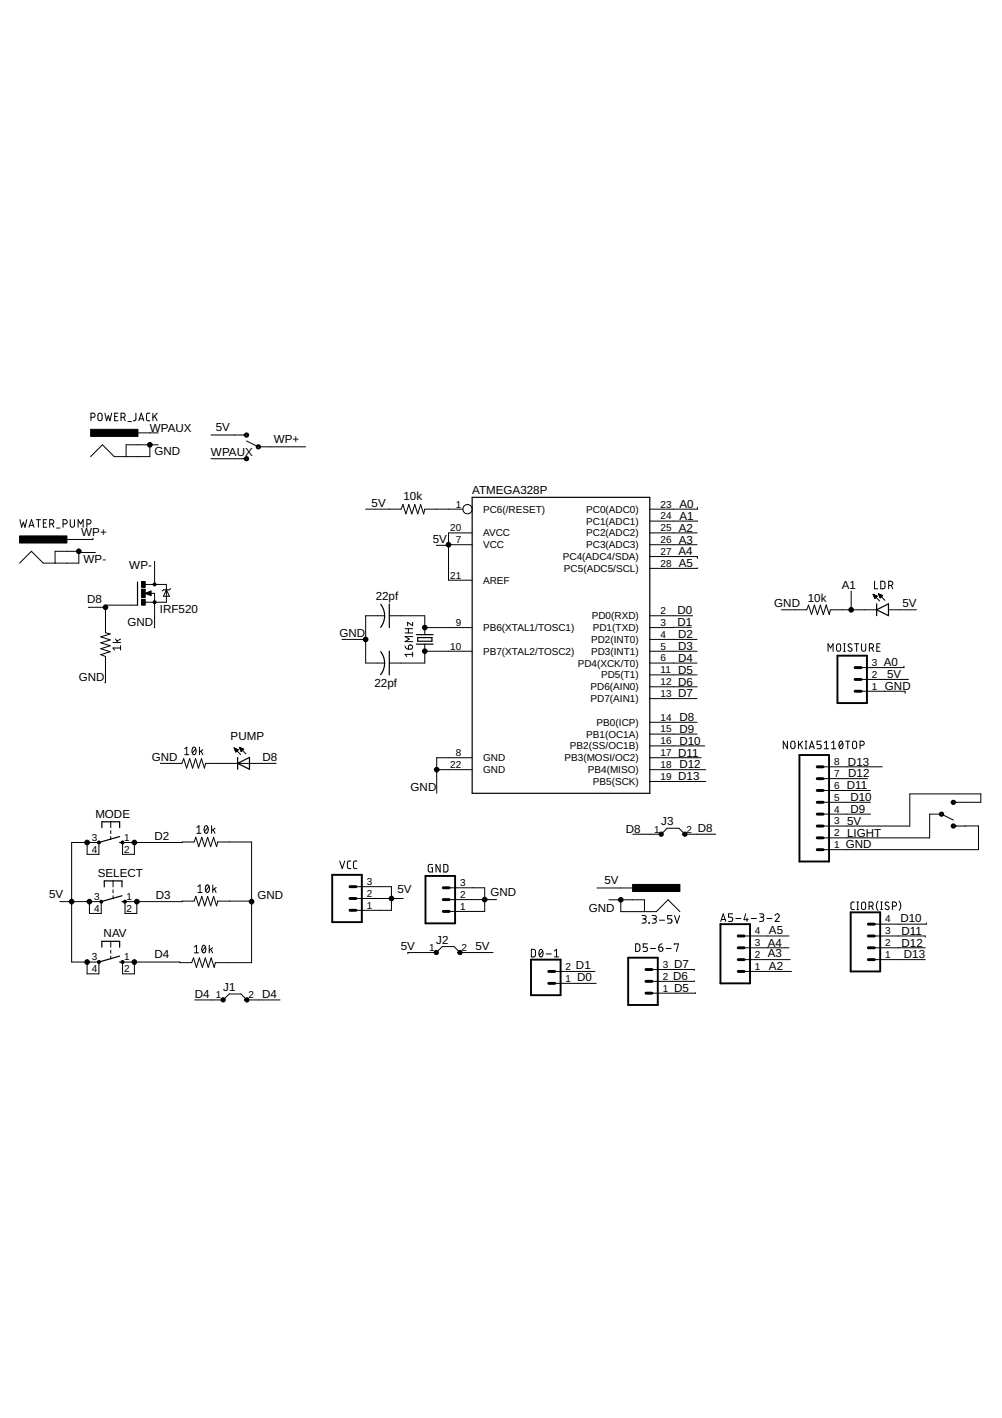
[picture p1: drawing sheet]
<svg xmlns="http://www.w3.org/2000/svg" width="210mm" height="297mm" viewBox="0 0 210 297" stroke-linecap="round" stroke-linejoin="round" font-family="sans-serif">
<g fill="none" stroke="#000" stroke-width=".21">
<path d="M19 87.4h.5a.43 .43 0 0 0 .4-.4 .43 .43 0 0 0-.4-.4h-.5v1.5M20.6 86.7l.4-.1 .3 .1 .1 1a.44 .44 0 0 1-.4 .4 .44 .44 0 0 1-.5-.4zM22 86.6l.3 1.5 .4-1 .3 1 .4-1.5M24 87.2h.6M24.7 86.6h-.7v1.5h.7M25.4 87.4h.4a.43 .43 0 0 0 .4-.4 .43 .43 0 0 0-.4-.4h-.4v1.5M25.9 87.4l.3 .7M26.8 88.3h.7M28.5 86.6l-.1 1.3-.5 .2M28.9 90.7h4.2M29.1 88.1l.5-1.5 .5 1.5M29.2 87.7h.8"/>
<path d="M31.4 86.6h-.5l-.2 .3v1l.2 .2h.5M31.4 93.2v2.5h-7.5l-2.4-2.5-2.5 2.5M32 86.6v1.5M32.4 87.2l.5 .9M32.9 86.6l-.9 .9M33.1 93.2h-6.7v2.5M44.2 96.1h7.4M44.2 91.1h7.4M51.6 92.4l2.5 1.2h9.9M4.1 118l2.5-2.5 2.5 2.5h7.4v-2.5h-5v2.5M4.2 108.9l.3 1.5 .4-1 .3 1 .4-1.5M6.1 110.4l.5-1.5 .5 1.5"/>
<path d="M6.2 110h.8M7.6 108.9h.9M8 108.9v1.5M9.1 109.6h.5M9.8 108.9h-.7v1.5h.7M10.4 109.7h.4a.44 .44 0 0 0 .5-.4 .44 .44 0 0 0-.5-.4h-.4v1.5M10.9 109.7l.4 .7M11.9 110.6h.7M13.2 109.7h.5a.44 .44 0 0 0 .4-.4 .44 .44 0 0 0-.4-.4h-.5v1.5M14.7 108.9v1.1a.44 .44 0 0 0 .5 .4 .44 .44 0 0 0 .4-.4v-1.1M16.4 110.4v-1.5l.5 .8 .5-.8v1.5M16.5 115.7h3.5"/>
<path d="M18.2 109.7h.4a.45 .45 0 0 0 .5-.4 .45 .45 0 0 0-.5-.4h-.4v1.5M19.5 112.8v.2h-5.5M32.4 117.6v4.8M76.6 106.7h7.4l.4-1 .6 2 .6-2 .7 2 .6-2 .6 2 .6-2 .7 2 .2-1h8M91.4 114.2h2.6M94 114.1h4.9M98.9 111.6h-4.9v9.9h4.9M136.1 114.1h9.9M136.1 111.6h9.9M136.1 116.6h10v.4M136.1 109.2h10M146.1 119v.1h-10"/>
<path d="M146.1 106.3v.4h-10M22.1 127.2l-3.5 .1M23.7 134.6h1.6M24.2 133.9l.5 .7M25.3 135.7h-1.6l.3 .5M25.3 135.3v.9M25.3 133.9l-.8 .4M28.8 126.8h-6.7v5.7l1 .3-2 .6 2 .6-2 .7 2 .6-2 .6 2 .6-2 .6 1 .4v5.5h-.2M30.4 124.3l1.2-.5v1zM30.4 122.4h4.5v3.8h-4.5M31.5 124.3h.9l-.1 7.2M34.9 123.5l.6 1.4h-1.3z"/>
<path d="M35.7 123.3l-.2 .2h-1.3l-.2 .3M71.6 133.9h5M80.6 129h-4v9.9h4M81.6 129h7.4v3.9M84.9 135.3l.1 .4 .6 .3M84.9 132.6h1.5M84.9 131.7h1.5M85.6 131.7v.9M85.7 135.2a.46 .46 0 0 1 .7 .2 .46 .46 0 0 1-.4 .6h-.4zM86.4 137.1h-1.5l.3 .4M86.4 130.4v.7l-1-.7v.7M86.4 136.6v.9"/>
<path d="M86.4 133.3h-1.5l.8 .6-.8 .5h1.5M89 136.4h9.9M89 131.5h9.9M89 134.9v4h-7.4M136.1 136.4h9.9M136.1 138.9h9.9M136.1 133.9h9.9M136.1 129h8.9M144.8 131.4l-8.7 .1M145 129h.1M163.7 127.7h5.3l.4-1 .6 2 .6-2 .6 2 .7-2 .6 2 .6-2 .6 2 .2-1h9.7M173.5 136.4v-1.5l.5 .8 .5-.8v1.5"/>
<path d="M175.4 135l.3-.1 .3 .1 .1 1a.43 .43 0 0 1-.4 .4 .43 .43 0 0 1-.5-.4zM176.7 136.4h.4M176.7 134.9h.4M176.9 134.9v1.5M178.3 123.8v3.9M178.4 135a.39 .39 0 0 0-.6-.1 .39 .39 0 0 0 0 .6l.5 .3a.39 .39 0 0 1 .1 .6 .39 .39 0 0 1-.6-.1l-.2-.1M179 134.9h.9M179.5 134.9v1.5M180.5 134.9v1.1a.44 .44 0 0 0 .4 .4 .44 .44 0 0 0 .5-.4v-1.1M182.1 135.7h.5a.45 .45 0 0 0 .4-.4 .45 .45 0 0 0-.4-.4h-.5v1.5M182.6 135.7l.4 .7M182.9 124.5l1.4 1.4"/>
<path d="M182.9 124.5l.9 .4-.5 .5zM182.9 124.6h.1M183 124.7h.3M183 124.8h.6M183.1 124.9h.6M183.1 125h.5M183.2 125.1h.3M183.2 121.8v1.5h.7M183.2 125.3h.2M183.7 135.6h.5M184 124.4l1.4 1.4M184 124.4l.9 .4-.5 .5z"/>
<path d="M184 124.4h.1M184.1 124.6h.3M184.1 124.7h.6M184.2 124.8h.6M184.2 124.9h.5M184.3 125h.3M184.3 125.1h.2M184.4 134.9h-.7v1.5h.7M184.5 121.8h.6l.3 .2v.9l-.3 .4h-.6zM186.1 127.7h5.9M186.2 122.6h.4a.44 .44 0 0 0 .4-.4 .44 .44 0 0 0-.4-.4h-.4v1.5M186.7 122.6l.3 .7"/>
<path d="M189.4 139.5v.3h-9M33.7 159.9h4.4l.4-1 .6 2 .6-2 .6 2 .7-2 .6 2 .6-2 .6 2 .3-1h14.7M38.7 156.9l.4-.4v1.6M38.7 158.1h.9M40.4 156.6l.2-.1a.93 .93 0 0 1 0 1.6 .99 .99 0 0 1-.2-1.5zM41 156.9l-.7 .9M41.8 156.5v1.6M42.1 157.4l.4 .7M42.5 157l-.7 .6M49 156.7l1.4 1.4M49 156.7l.9 .4-.5 .4zM49.1 156.7h.1"/>
<path d="M49.1 156.9h.3M49.2 157h.5M49.2 157.1h.7M49.3 157.2h.5M49.3 157.3h.3M49.4 157.4h.1M50.2 156.6l1.3 1.3M50.2 156.6l.8 .3-.5 .5zM50.2 156.6h.1M50.2 156.7h.4M50.3 156.9h.6M50.3 157h.7"/>
<path d="M50.4 157.1h.5M50.4 157.2h.3M50.5 157.3h.1M98.9 158.7h-7.4v7.5M136.1 158.7h10.8M136.1 156.3h11.5M136.1 153.8h9.9M136.1 151.3h9.9M136.1 146.3h9.9M136.1 143.9h9.9M136.1 141.4h9.9M165 155.3v1.5l-.9-1.5v1.5"/>
<path d="M165.8 155.4l.3-.1 .3 .1 .1 1a.44 .44 0 0 1-.4 .4 .44 .44 0 0 1-.4-.4zM167.3 155.3v1.5M167.6 155.9l.5 .9M168.1 155.3l-.8 .9M168.7 156.8h.3M168.7 155.3h.3M168.8 155.3v1.5M169.5 156.8l.6-1.5 .5 1.5M169.7 156.4h.8M172 155.3h-.8v.7h.5a.46 .46 0 0 1 .3 .4 .46 .46 0 0 1-.3 .4h-.5M172.7 156.8h.8M172.7 155.6l.4-.3v1.5"/>
<path d="M174.2 156.8h.9M174.2 155.6l.4-.3v1.5M175.9 155.4l.3-.1a.93 .93 0 0 1 0 1.5 1.03 1.03 0 0 1-.3-1.4zM176.5 155.6l-.7 .9M177.1 155.3h.9M177.6 155.3v1.5M178.7 155.4l.3-.1 .3 .1 .2 1a.43 .43 0 0 1-.5 .4 .43 .43 0 0 1-.4-.4zM180.2 156.1h.4a.43 .43 0 0 0 .5-.4 .43 .43 0 0 0-.5-.4h-.4v1.5M180.4 144.8h9.2v.4M180.4 142.3h9.9M18.2 176.5v2.5h2.5v-2.5h-5.7v25h5.7v2.5h-2.5v-2.5M23.2 172.1v1.3"/>
<path d="M23.2 174v.6M23.2 175.2v.7M28.2 176.5v2.5h-2.5v-2.5l15-.1 .3-1 .6 2 .7-2 .6 2 .6-2 .6 2 .6-2 .7 2 .2-1h7.1v25.3h-7.6l-.2 .9-.7-1.9-.6 1.9-.6-1.9-.6 1.9-.6-1.9-.7 1.9-.6-1.9-.3 1h-2.5v-.2h-12v2.5h2.5v-2.5M41.2 173.3l.5-.3v1.6M41.2 174.6h.9M42.9 173.1l.3-.1a.96 .96 0 0 1 0 1.6 .99 .99 0 0 1-.3-1.5zM43.5 173.3l-.7 .9M44.3 173v1.6M44.6 173.8l.4 .8M45 173.5l-.7 .5M91.5 161.2h7.4M132.6 174.8h5.9l1.3-1.3h2.4l1.3 1.3h6.4"/>
<path d="M136.1 163.7h11.7M136.1 161.2h11.7M172.4 170.5h10M172.4 168.1h10M172.4 165.6h10M172.4 160.6h12.4M181.7 163.1h-9.3M199.7 173h5.3v5h-32.6M199.7 171.8l-2.5-1.3h-2.4v5h-22.4M199.7 168.1h5.8v-1.8h-14.9v6.7h-18.2M202.2 173h.1M12.5 188.9h8.7v2.4h-2.5v-2.4"/>
<path d="M23.2 197.2v1.2M23.2 199.1v.6M23.7 184.5v1.3M23.7 186.4v.6M23.7 187.6v.7M40.7 198.4l.5-.4v1.6M40.7 199.6h.9M41.5 185.7l.4-.3v1.6M41.5 187h.9M42.5 198.1l.2-.1a.93 .93 0 0 1 0 1.6 .99 .99 0 0 1-.2-1.5zM43.1 198.4l-.7 .8M43.2 185.5l.2-.1a.93 .93 0 0 1 0 1.6 1.01 1.01 0 0 1-.2-1.5z"/>
<path d="M43.8 185.7l-.7 .9M43.8 198v1.6M44.2 198.9l.3 .7M44.5 198.5l-.7 .6M44.6 185.4v1.6M44.9 186.2l.4 .8M45.3 185.9l-.7 .5M52.7 188.8h-7.1l-.2 1-.7-2-.6 2-.6-2-.6 2-.6-2-.7 2-.6-2-.3 1-14.5 .1v2.4h2.5v-2.4M71.2 180.4l.5 1.5 .5-1.5M73.5 180.4h-.5l-.2 .3v1l.2 .2h.5M74.6 185.7h7.4v5h-7.4M74.6 188.2h9.9"/>
<path d="M74.8 180.4h-.5l-.3 .3 .1 1 .2 .2h.5M90.6 181.1h-.5l-.4 .2v1l.2 .3 .7 .1v-.9h-.3M92.2 181.1v1.6l-.9-1.6v1.6M93 181.1h.6l.2 .3v1l-.2 .2-.6 .1zM94.1 186h7.4v4.9h-7.4M94.1 188.4h9.9M103.3 199.5h-6.9l-1.3-1.2h-2.5l-1.2 1.2h-6v.3M111.3 198.9h.6l.3 .2v1.1l-.3 .2h-.6zM113.1 199l.2-.1a.93 .93 0 0 1 0 1.5 .99 .99 0 0 1-.2-1.4zM113.7 199.2l-.7 .9M114.4 199.8h1.1M116.1 199.2l.5-.3v1.5"/>
<path d="M125.1 186h7.4M127.6 188.5h7.4v2.5M130 188.5v2.5h7.5l2.5-2.5 2.4 2.5M133.2 197.7h.6l.2 .3v.9l-.2 .4h-.6zM134.5 191.8h.5a.35 .35 0 0 1 .4 .3 .35 .35 0 0 1-.4 .4h-.3M134.9 192.5a.44 .44 0 0 1 .5 .4 .44 .44 0 0 1-.5 .5h-.4M135.6 197.7h-.9v.7h.6a.46 .46 0 0 1 .3 .5 .46 .46 0 0 1-.3 .4h-.6M135.9 193.3l.1 .1zM136.3 198.7h1M136.6 191.8h.5a.35 .35 0 0 1 .4 .3 .35 .35 0 0 1-.4 .4h-.3M137.1 192.5a.44 .44 0 0 1 .4 .4 .44 .44 0 0 1-.4 .5h-.5M138 198.4h.5a.44 .44 0 0 1 .4 .5 .44 .44 0 0 1-.5 .4 .44 .44 0 0 1-.4-.4z"/>
<path d="M138.2 192.8h1M138.7 197.7l-.4 .1-.3 .6M139.5 198.7h1.1M140.8 191.8h-.9v.7h.5a.45 .45 0 0 1 .4 .4 .45 .45 0 0 1-.4 .5h-.5M141.2 197.9v-.2h.9l-.4 1.6M141.3 191.8l.5 1.6 .6-1.6M151 193l.5-1.6 .5 1.6M151.1 192.6h.8M153.5 191.4h-.9v.7h.5a.46 .46 0 0 1 .4 .5 .46 .46 0 0 1-.4 .4h-.5M154.1 192.4h1.1M155.9 198.5h9.4M155.9 196.1h9.4"/>
<path d="M156.2 191.4l-.3 1.3h.8M156.5 192.3v.7M157.4 192.4h1.1M159.1 191.4h.5a.35 .35 0 0 1 .4 .4 .35 .35 0 0 1-.4 .3h-.3M159.6 192.1a.44 .44 0 0 1 .4 .5 .44 .44 0 0 1-.4 .4h-.5M160.7 192.4h1M162.4 191.8a.43 .43 0 0 1 .6-.4 .43 .43 0 0 1 .1 .7l-.7 .9h.9M179 189h-.5l-.2 .3v1l.2 .2h.5M179.5 190.5h.4M179.5 189h.4M179.7 189v1.5M180.6 189.1l.3-.1 .3 .1 .1 1a.43 .43 0 0 1-.4 .4 .43 .43 0 0 1-.4-.4z"/>
<path d="M182.1 189.8h.4a.43 .43 0 0 0 .4-.4 .43 .43 0 0 0-.4-.4h-.4v1.5M182.6 189.8l.3 .7M183.2 198.5h10.6M183.2 196.1h10.6v.2M183.9 188.8a1.5 1.5 0 0 0 0 1.9M184.5 190.5h.3M184.5 189h.3M184.7 189v1.5M186.2 189.1a.39 .39 0 0 0-.6-.1 .39 .39 0 0 0 0 .6l.5 .3a.39 .39 0 0 1 0 .6 .39 .39 0 0 1-.6-.1l-.1-.1M186.9 189.8h.5a.43 .43 0 0 0 .4-.4 .43 .43 0 0 0-.4-.4h-.5v1.5M188.3 188.8a1.5 1.5 0 0 1 0 1.9M194.1 193.3v.3h-10.9"/>
<path d="M23.2 200.3v.6M40.8 209.5h6l1.2-1.3h2.5l1.2 1.3h7M116.1 200.4h.9M116.2 203.5h8.4M116.2 206h8.7M136.6 203.1h8.9v.2M145.5 205.5l-8.9 .1M145.7 208h-9.1M155.9 201h9.6M155.9 203.5h9.9M183.2 201h10.6"/>
<circle cx="97.9" cy="106.7" r=".97"/>
</g>
<path d="M19 89.9h9.9v1.5h-9.9zM4.1 112.3h9.9v1.4h-9.9zM29.7 125.5h.7v1.3h-.7zM29.7 121.8h.7v1.2h-.7zM29.7 123.4h.7v1.8h-.7zM132.5 185.3h9.9v1.5h-9.9z" fill="#000" stroke="#000" stroke-width=".21"/>
<g fill="none" stroke="#000" stroke-width=".25">
<path d="M98.9 104.2h37.2v62h-37.2zM28.8 121.9v4.9M79.8 126.6l.6 1.4 .2 1M79.8 136.5l.6 1.4 .2 1M80.6 129l-.3 1.5-.6 .9M80.6 138.9l-.3 1.5-.6 .9M81.6 126.5v5M81.6 136.4v5M87.2 132.9h3.5M87.2 134.9h3.5M87.5 133.6h3v.7h-3zM183.6 127.7l2.5-1.2v2.5z"/>
<path d="M183.6 126.5v2.5M49.8 159.9l2.5-1.2v2.4zM49.8 158.7v2.4M21.3 173.4v-1.3h3.8v1.3M25.1 176.5h.6M25.1 175.2l-4.4 1.3M21.3 198.4v-1.2h3.8v1.2M21.8 185.8v-1.3h3.7v1.3M25.5 188.9h.7M25.5 187.6l-4.3 1.3M25.1 201.5h.6M25.1 200.3l-4.4 1.2"/>
</g>
<path d="M175.4 137.4h6.2v9.9h-6.2zM167.5 158.2h6.2v22.3h-6.2zM69.6 183.3h6.2v9.9h-6.2zM89.1 183.5h6.2v9.9h-6.2zM150.9 193.6h6.2v12.4h-6.2zM178.2 191.1h6.2v12.4h-6.2zM111.2 201h6.2v7.5h-6.2zM131.6 200.6h6.2v9.9h-6.2z" fill="none" stroke="#000" stroke-width=".4"/>
<g fill="none" stroke="#000" stroke-width=".61">
<path d="M179.1 139.8h1.3M179.1 142.3h1.3M179.1 144.8h1.3M171.2 173h1.2M171.2 175.5h1.2M171.2 178h1.2M171.2 168.1h1.2M171.2 170.5h1.2M171.2 165.6h1.2M171.2 163.1h1.2M171.2 160.6h1.2M73.3 185.7h1.3"/>
<path d="M73.3 188.2h1.3M73.3 190.7h1.3M92.9 186h1.2M92.9 188.4h1.2M92.9 190.9h1.2M154.6 196.1h1.3M154.6 198.5h1.3M181.9 196.1h1.3M181.9 198.5h1.3M181.9 193.6h1.3M115 203.5h1.2M115 206h1.2"/>
<path d="M135.3 203.1h1.3M135.3 205.6h1.3M135.3 208h1.3M154.6 201h1.3M154.6 203.5h1.3M181.9 201h1.3"/>
</g>
<g fill="#000" stroke="#000" stroke-width=".21">
<path d="M51.4 90.8a.45 .45 0 0 1 .6 .1 .45 .45 0 0 1-.3 .7 .45 .45 0 0 1-.5-.5h.2a.25 .25 0 0 1 .3-.2 .25 .25 0 0 1 .1 .4 .25 .25 0 0 1-.4-.1l-.2-.1z" fill-rule="evenodd"/>
<path d="M51.4 95.7a.46 .46 0 0 1 .6 .2 .46 .46 0 0 1-.3 .6 .46 .46 0 0 1-.5-.4h.2a.25 .25 0 0 1 .3-.2 .25 .25 0 0 1 .1 .4 .25 .25 0 0 1-.4-.1l-.2-.1z" fill-rule="evenodd"/>
<path d="M53.8 93.3a.45 .45 0 0 1 .7 .1 .45 .45 0 0 1-.3 .6 .45 .45 0 0 1-.5-.4h.2a.26 .26 0 0 1 .3-.2 .26 .26 0 0 1 .1 .4 .26 .26 0 0 1-.4-.1l-.2-.1z" fill-rule="evenodd"/>
<path d="M138.3 174.3a.45 .45 0 0 1 .6 .3 .45 .45 0 0 1-.3 .6 .45 .45 0 0 1-.5-.4h.5h-.5z" fill-rule="evenodd"/>
<path d="M143.1 174.5a.44 .44 0 0 1 .7 0 .44 .44 0 0 1-.2 .7 .44 .44 0 0 1-.6-.4h.5h-.5z" fill-rule="evenodd"/>
<path d="M197 170.2a.45 .45 0 0 1 .6 .2 .45 .45 0 0 1-.3 .6 .45 .45 0 0 1-.5-.5h.2a.26 .26 0 0 1 .3-.2 .26 .26 0 0 1 .1 .4 .26 .26 0 0 1-.4 0l-.2-.2z" fill-rule="evenodd"/>
<path d="M199.4 172.7a.45 .45 0 0 1 .7 .1 .45 .45 0 0 1-.3 .7 .45 .45 0 0 1-.5-.5h.2a.25 .25 0 0 1 .3-.2 .25 .25 0 0 1 .1 .3 .25 .25 0 0 1-.4 0l-.2-.1z" fill-rule="evenodd"/>
<path d="M199.4 167.7a.45 .45 0 0 1 .7 .2 .45 .45 0 0 1-.3 .6 .45 .45 0 0 1-.5-.4h.2a.25 .25 0 0 1 .3-.3 .25 .25 0 0 1 .1 .4 .25 .25 0 0 1-.4 0l-.2-.1z" fill-rule="evenodd"/>
<path d="M91 199.3a.44 .44 0 0 1 .7 0 .44 .44 0 0 1-.2 .7 .44 .44 0 0 1-.5-.5l.4 .1-.4-.1z" fill-rule="evenodd"/>
<path d="M96 199.3a.44 .44 0 0 1 .7 0 .44 .44 0 0 1-.2 .7 .44 .44 0 0 1-.6-.5h.5h-.5z" fill-rule="evenodd"/>
<path d="M46.4 209.2a.44 .44 0 0 1 .7 0 .44 .44 0 0 1-.2 .7 .44 .44 0 0 1-.6-.4h.5h-.5z" fill-rule="evenodd"/>
<path d="M51.3 209.2a.44 .44 0 0 1 .8 0 .44 .44 0 0 1-.2 .7 .44 .44 0 0 1-.6-.4h.5h-.5z" fill-rule="evenodd"/>
<circle cx="31.4" cy="93.2" r=".49"/>
<circle cx="16.5" cy="115.5" r=".49"/>
<circle cx="94" cy="114.1" r=".49"/>
<circle cx="22.1" cy="127.2" r=".49"/>
<circle cx="32.4" cy="126.2" r=".32"/>
<circle cx="32.4" cy="122.4" r=".32"/>
<circle cx="76.6" cy="133.9" r=".49"/>
<circle cx="89" cy="131.5" r=".49"/>
<circle cx="89" cy="136.4" r=".49"/>
<circle cx="178.3" cy="127.7" r=".49"/>
<circle cx="18.2" cy="176.5" r=".49"/>
<circle cx="20.7" cy="176.5" r=".32"/>
<circle cx="25.7" cy="176.5" r=".32"/>
<circle cx="28.2" cy="176.5" r=".49"/>
<circle cx="91.5" cy="161.2" r=".49"/>
<circle cx="15" cy="188.9" r=".49"/>
<circle cx="18.7" cy="188.9" r=".49"/>
<circle cx="21.2" cy="188.9" r=".32"/>
<circle cx="26.2" cy="188.9" r=".32"/>
<circle cx="28.7" cy="188.9" r=".49"/>
<circle cx="52.7" cy="188.9" r=".49"/>
<circle cx="82" cy="188.2" r=".49"/>
<circle cx="101.5" cy="188.4" r=".49"/>
<circle cx="130" cy="188.5" r=".49"/>
<circle cx="18.2" cy="201.5" r=".49"/>
<circle cx="20.7" cy="201.5" r=".32"/>
<circle cx="25.7" cy="201.5" r=".32"/>
<circle cx="28.2" cy="201.5" r=".49"/>
</g>
<path d="M31.5 124l-.9 .3 .9 .2v-.2h-.2" fill="none" stroke="#000" stroke-width=".32"/>
<g font-size="2.4">
<text x="31.4" y="90.4">WPAUX</text>
<text x="32.4" y="95.4">GND</text>
<text x="44.2" y="95.6">WPAUX</text>
<text x="45.2" y="90.4">5V</text>
<text x="57.3" y="92.9">WP+</text>
<text x="77.8" y="106.2">5V</text>
<text x="84.5" y="104.7">10k</text>
<text x="98.9" y="103.4">ATMEGA328P</text>
<text x="142.3" y="106.5">A0</text>
<text x="17" y="112.3">WP+</text>
<text x="90.7" y="113.7">5V</text>
<text x="142.2" y="111.4">A2</text>
<text x="142.2" y="113.9">A3</text>
<text x="142.3" y="108.9">A1</text>
<text x="17.5" y="118">WP-</text>
<text x="27.1" y="119.2">WP-</text>
<text x="142.1" y="116.3">A4</text>
<text x="142.2" y="118.8">A5</text>
<text x="78.7" y="125.8">22pf</text>
<text x="176.4" y="123.3">A1</text>
<text x="18.2" y="126.4">D8</text>
<text x="26.7" y="131.2">GND</text>
<text x="33.5" y="128.3">IRF520</text>
<text x="141.9" y="131.1">D1</text>
<text x="141.9" y="128.7">D0</text>
<text x="162.2" y="127.2">GND</text>
<text x="169.2" y="126.1">10k</text>
<text x="189.1" y="127.2">5V</text>
<text x="71.1" y="133.4">GND</text>
<text x="142.1" y="136.2">D3</text>
<text x="142.1" y="133.7">D2</text>
<text x="16.5" y="142.8">GND</text>
<text x="78.5" y="143.9">22pf</text>
<text x="142.1" y="143.6">D6</text>
<text x="142.1" y="141.1">D5</text>
<text x="142.1" y="138.7">D4</text>
<text x="185.1" y="139.5">A0</text>
<text x="185.8" y="142.1">5V</text>
<text x="142.1" y="146.1">D7</text>
<text x="185.4" y="144.5">GND</text>
<text x="48.3" y="155.1">PUMP</text>
<text x="142.3" y="153.5">D9</text>
<text x="142.3" y="151.1">D8</text>
<text x="31.8" y="159.4">GND</text>
<text x="55" y="159.4">D8</text>
<text x="142.1" y="158.5">D11</text>
<text x="142.3" y="156">D10</text>
<text x="142.3" y="161">D12</text>
<text x="177.6" y="160.4">D13</text>
<text x="86" y="165.7">GND</text>
<text x="142.1" y="163.4">D13</text>
<text x="177.4" y="165.3">D11</text>
<text x="177.7" y="162.8">D12</text>
<text x="178.1" y="167.8">D10</text>
<text x="20" y="171.3">MODE</text>
<text x="138.5" y="172.9">J3</text>
<text x="177.4" y="172.8">5V</text>
<text x="178.1" y="170.3">D9</text>
<text x="32.4" y="176">D2</text>
<text x="131.1" y="174.5">D8</text>
<text x="146.2" y="174.2">D8</text>
<text x="177.2" y="177.7">GND</text>
<text x="177.4" y="175.2">LIGHT</text>
<text x="20.5" y="183.7">SELECT</text>
<text x="126.6" y="185.2">5V</text>
<text x="10.3" y="188.1">5V</text>
<text x="32.6" y="188.4">D3</text>
<text x="54" y="188.4">GND</text>
<text x="83.2" y="187">5V</text>
<text x="102.8" y="187.7">GND</text>
<text x="123.3" y="191">GND</text>
<text x="21.7" y="196.3">NAV</text>
<text x="91.4" y="197.7">J2</text>
<text x="161.1" y="195.6">A5</text>
<text x="188.6" y="193.1">D10</text>
<text x="188.9" y="195.8">D11</text>
<text x="32.4" y="200.8">D4</text>
<text x="84" y="199">5V</text>
<text x="99.6" y="199">5V</text>
<text x="120.7" y="203">D1</text>
<text x="141.2" y="202.8">D7</text>
<text x="160.8" y="200.5">A3</text>
<text x="160.8" y="198.3">A4</text>
<text x="161.1" y="203.3">A2</text>
<text x="188.9" y="198.3">D12</text>
<text x="189.4" y="200.8">D13</text>
<text x="40.8" y="209">D4</text>
<text x="46.8" y="207.6">J1</text>
<text x="54.9" y="209">D4</text>
<text x="120.9" y="205.5">D0</text>
<text x="141" y="205.2">D6</text>
<text x="141.2" y="207.7">D5</text>
</g>
<g font-size="2.1">
<text x="95.5" y="106.3">1</text>
<text x="101.2" y="107.4">PC6(/RESET)</text>
<text x="122.8" y="107.4">PC0(ADC0)</text>
<text x="138.4" y="106.3">23</text>
<text x="94.3" y="111.3">20</text>
<text x="95.5" y="113.8">7</text>
<text x="101.2" y="112.4">AVCC</text>
<text x="122.8" y="112.4">PC2(ADC2)</text>
<text x="122.8" y="109.9">PC1(ADC1)</text>
<text x="138.4" y="113.8">26</text>
<text x="138.4" y="111.3">25</text>
<text x="138.4" y="108.8">24</text>
<text x="101.2" y="114.9">VCC</text>
<text x="117.9" y="117.3">PC4(ADC4/SDA)</text>
<text x="118.1" y="119.8">PC5(ADC5/SCL)</text>
<text x="122.8" y="114.8">PC3(ADC3)</text>
<text x="138.4" y="118.7">28</text>
<text x="138.4" y="116.2">27</text>
<text x="94.3" y="121.2">21</text>
<text x="101.2" y="122.3">AREF</text>
<text x="95.5" y="131.1">9</text>
<text x="124" y="129.7">PD0(RXD)</text>
<text x="138.4" y="131.1">3</text>
<text x="138.4" y="128.6">2</text>
<text x="94.3" y="136.1">10</text>
<text x="101.2" y="137.2">PB7(XTAL2/TOSC2)</text>
<text x="101.2" y="132.2">PB6(XTAL1/TOSC1)</text>
<text x="123.8" y="137.2">PD3(INT1)</text>
<text x="123.8" y="134.7">PD2(INT0)</text>
<text x="124.2" y="132.2">PD1(TXD)</text>
<text x="138.4" y="136.1">5</text>
<text x="138.4" y="133.6">4</text>
<text x="121" y="139.6">PD4(XCK/T0)</text>
<text x="125.9" y="142.1">PD5(T1)</text>
<text x="138.4" y="143.5">12</text>
<text x="138.4" y="141">11</text>
<text x="138.4" y="138.6">6</text>
<text x="182.7" y="142">2</text>
<text x="182.7" y="139.5">3</text>
<text x="123.7" y="147.1">PD7(AIN1)</text>
<text x="123.7" y="144.6">PD6(AIN0)</text>
<text x="138.4" y="146">13</text>
<text x="182.7" y="144.5">1</text>
<text x="122.8" y="154.5">PB1(OC1A)</text>
<text x="125" y="152">PB0(ICP)</text>
<text x="138.4" y="155.9">16</text>
<text x="138.4" y="153.4">15</text>
<text x="138.4" y="151">14</text>
<text x="94.3" y="160.9">22</text>
<text x="95.5" y="158.4">8</text>
<text x="101.2" y="159.5">GND</text>
<text x="101.2" y="162">GND</text>
<text x="118.3" y="159.5">PB3(MOSI/OC2)</text>
<text x="119.4" y="157">PB2(SS/OC1B)</text>
<text x="123.1" y="162">PB4(MISO)</text>
<text x="138.4" y="160.9">18</text>
<text x="138.4" y="158.4">17</text>
<text x="174.7" y="160.3">8</text>
<text x="124.2" y="164.4">PB5(SCK)</text>
<text x="138.4" y="163.3">19</text>
<text x="174.7" y="167.7">5</text>
<text x="174.7" y="165.2">6</text>
<text x="174.7" y="162.8">7</text>
<text x="174.7" y="172.7">3</text>
<text x="174.7" y="170.2">4</text>
<text x="19.2" y="176.1">3</text>
<text x="19.2" y="178.6">4</text>
<text x="26" y="176.1">1</text>
<text x="26" y="178.6">2</text>
<text x="137" y="174.4">1</text>
<text x="143.8" y="174.4">2</text>
<text x="174.7" y="177.6">1</text>
<text x="174.7" y="175.2">2</text>
<text x="76.8" y="185.4">3</text>
<text x="96.4" y="185.6">3</text>
<text x="19.7" y="188.5">3</text>
<text x="19.7" y="191">4</text>
<text x="26.5" y="188.5">1</text>
<text x="26.5" y="191">2</text>
<text x="76.8" y="190.4">1</text>
<text x="76.8" y="187.9">2</text>
<text x="96.4" y="190.6">1</text>
<text x="96.4" y="188.1">2</text>
<text x="158.2" y="195.7">4</text>
<text x="185.4" y="195.7">3</text>
<text x="185.4" y="193.2">4</text>
<text x="19.2" y="201.2">3</text>
<text x="19.2" y="203.7">4</text>
<text x="26" y="201.2">1</text>
<text x="26" y="203.7">2</text>
<text x="89.9" y="199.2">1</text>
<text x="96.7" y="199.2">2</text>
<text x="118.5" y="203.2">2</text>
<text x="138.8" y="202.7">3</text>
<text x="158.2" y="203.2">1</text>
<text x="158.2" y="200.7">2</text>
<text x="158.2" y="198.2">3</text>
<text x="185.4" y="200.7">1</text>
<text x="185.4" y="198.2">2</text>
<text x="45.2" y="209.1">1</text>
<text x="52.1" y="209.1">2</text>
<text x="118.5" y="205.6">1</text>
<text x="138.8" y="207.7">1</text>
<text x="138.8" y="205.2">2</text>
</g>
</svg>
